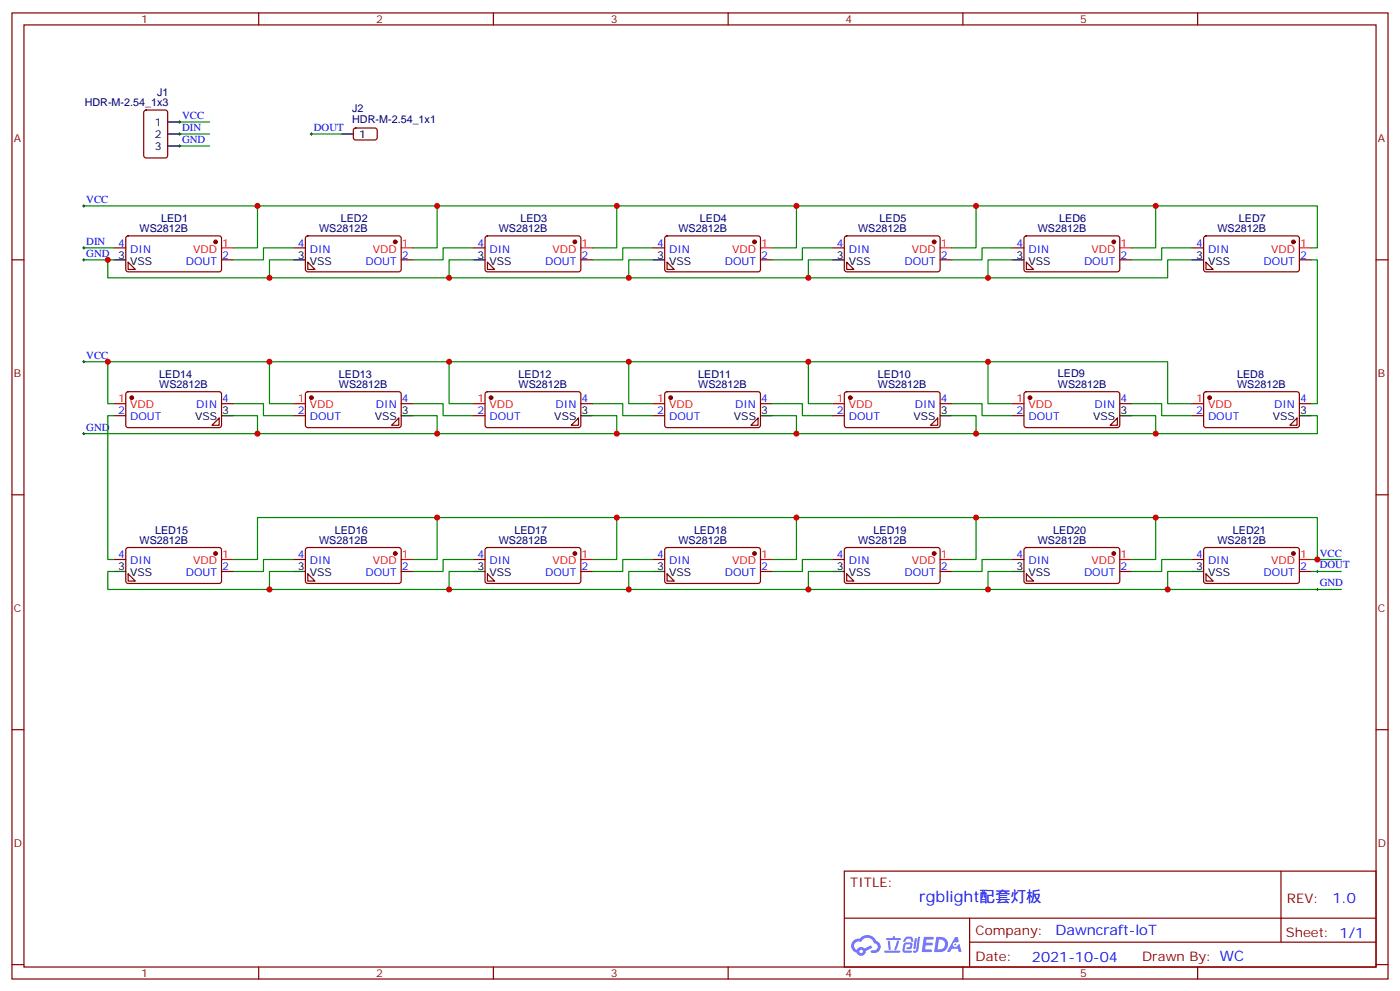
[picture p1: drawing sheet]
<svg xmlns="http://www.w3.org/2000/svg" width="412mm" height="292mm" viewBox="0 0 412 292" stroke-linecap="round" stroke-linejoin="round" font-family="sans-serif">
<g fill="none" stroke="#870000" stroke-width=".35">
<path d="M3.5 3.8h405.4v284.3h-405.4zM7.1 7.3h398.2v277.3h-398.2zM76.2 3.8v3.5M145.3 3.8v3.5M214.5 3.8v3.5M283.6 3.8v3.5M352.8 3.8v3.5M3.5 76.5h3.6M405.3 76.5h3.6M3.5 145.6h3.6M405.3 145.6h3.6M3.5 214.8h3.6"/>
<path d="M405.3 214.8h3.6M248.7 256.4h156.6v28.2h-156.6zM377.3 256.4v20.9M248.7 270.2h156.5M285.6 277.3h119.6M285.6 270.2v14.2M3.5 283.9h3.6M76.2 284.6v3.5M145.3 284.6v3.5M214.5 284.6v3.5M283.6 284.6v3.5M352.8 284.6v3.5"/>
<path d="M405.3 283.9h3.6"/>
</g>
<g fill="#5487ff">
<path d="M272.1 275.7h2.6l.3 .2-.1 .6h-2l-.1 1h1.6l.4 .4-.4 .4h-1.7l-.2 1.1 1.8 .1 .3 .3-.2 .4h-2.9z"/>
<path d="M281.4 275.8h.7l.4 1.3-.7 .3a.74 .74 0 0 0-1.1 .3 .74 .74 0 0 0 .5 1.1 .74 .74 0 0 0 .9-.7l.5-.3 .7 2.4h-.9l-.2-1h-1.9l-.5 1h-.9z"/>
<path d="M269.5 276.2h.6l-.4 2.9a.31 .31 0 0 1-.3 .3 .31 .31 0 0 1-.3-.3z"/>
<path d="M270.4 275.7h.6l-.5 4a.89 .89 0 0 1-.7 .7 .89 .89 0 0 1-.9-.3l1-.5z"/>
<path d="M266.8 275.9l.6-.2 1.2 .1 .5 1.3-.6 .1-.4-.9-1 .1a.95 .95 0 0 1-1 .8l-.1-.2z"/>
<path d="M266.4 277.6l1.8-.2a1.04 1.04 0 0 1 .6 1.1 1.04 1.04 0 0 1-.8 .9h-.7a.29 .29 0 0 1-.3-.4 .29 .29 0 0 1 .3-.2h.7l.2-.8h-1.4l-.4 1.8h1.9a.29 .29 0 0 1 .3 .3 .29 .29 0 0 1-.3 .3h-2l-.4-.3 .2-2.1z"/>
<path d="M260.5 279.8h4.4a.3 .3 0 0 1 .3 .3 .3 .3 0 0 1-.3 .3h-4.3z"/>
<path d="M264.3 276.9h.6l-.5 1.6a1.02 1.02 0 0 1-.7 1.2l-.2-.3z"/>
<path d="M261.5 276.9h.6l.3 2.4-.3 .3-.3-.2z"/>
<path d="M261.1 276.1h1.9l.2-.5h.5l-.1 .5h1.5a.29 .29 0 0 1 .3 .3 .29 .29 0 0 1-.3 .3h-3.9z"/>
<path d="M275.8 275.7l-.6 4.5h1.4a2.27 2.27 0 0 0 2.7-2.3 2.27 2.27 0 0 0-2.7-2.2zM276.6 276.5a1.5 1.5 0 0 1 1.8 1.6 1.5 1.5 0 0 1-1.9 1.3h-.3z"/>
<path d="M251.4 276.9a2.09 2.09 0 0 0 1 3.5 1.37 1.37 0 0 0 1.5 .9 1.37 1.37 0 0 0 1.1-1.4l2-1-.5-.7-1.8 1a1.4 1.4 0 0 0-2.3 .4 1.32 1.32 0 0 1-.6-1.9 1.32 1.32 0 0 1 1.9-.4 2.02 2.02 0 0 1 2-1.3 2.02 2.02 0 0 1 1.8 1.6 1.09 1.09 0 0 1 1.1 1.4 1.09 1.09 0 0 1-1.6 .7 .41 .41 0 0 0-.5 .3 .41 .41 0 0 0 .4 .5 1.89 1.89 0 0 0 2.4-1.2 1.89 1.89 0 0 0-1.2-2.4 2.98 2.98 0 0 0-5-.6l-1 .1zM253.2 280a.52 .52 0 0 1 1 0 .52 .52 0 0 1-1 0z"/>
<circle cx="281.4" cy="278" r=".28"/>
</g>
<g fill="none" stroke="#870000" stroke-width=".35">
<path d="M42.6 32.6l.4-.2h5.7l.6 .4 .1 13-.5 .6-5.9 .1-.6-.5-.1-12.9zM104.3 37.9l.5-.2h5.9l.4 .7v2.4l-.7 .4-5.9-.1-.4-.6v-2.1zM33.5 73h3.5M37.3 69.6l.4-.2 27.1 .1 .5 .6-.1 9.5-.6 .4-27.1-.1-.5-.6v-9.2zM37.7 77.2l2.2 2.1h-2.2zM65.3 76.5h3.5M86.4 73h3.6M90.2 69.6l.5-.2 27 .1 .5 .6-.1 9.5-.6 .4-27.1-.1-.4-.6v-9.2zM90.7 77.2l2.1 2.1h-2.1zM118.2 76.5h3.5M139.3 73h3.6M143.1 69.6l.5-.2 27.1 .1 .4 .6-.1 9.5-.6 .4-27.1-.1-.4-.6v-9.2z"/>
<path d="M143.6 77.2l2.1 2.1h-2.1zM171.1 76.5h3.5M192.3 73h3.5M196 69.6l.5-.2 27.1 .1 .4 .6-.1 9.5-.6 .4-27.1-.1-.4-.6v-9.2zM196.5 77.2l2.1 2.1h-2.1zM224 76.5h3.5M245.2 73h3.5M248.9 69.6l.5-.2 27.1 .1 .4 .6v9.5l-.7 .4-27.1-.1-.4-.6v-9.2zM249.4 77.2l2.1 2.1h-2.1zM276.9 76.5h3.6M298.1 73h3.5M301.9 69.6l.4-.2 27.1 .1 .4 .6v9.5l-.7 .4-27-.1-.5-.6v-9.2z"/>
<path d="M302.3 77.2l2.1 2.1h-2.1zM329.8 76.5h3.6M351 73h3.5M354.8 69.6l.4-.2 27.1 .1 .5 .6-.1 9.5-.6 .4-27.1-.1-.5-.6v-9.2zM355.2 77.2l2.2 2.1h-2.2zM382.8 76.5h3.5M37.3 115.5l.4-.2h27.1l.5 .7-.1 9.4-.6 .5-27.1-.1-.5-.6v-9.2zM65.3 118.8h3.5M90.2 115.5l.5-.2h27l.5 .7-.1 9.4-.6 .5-27.1-.1-.4-.6v-9.2zM118.2 118.8h3.5M143.1 115.5l.5-.2h27.1l.4 .7-.1 9.4-.6 .5-27.1-.1-.4-.6v-9.2zM171.1 118.8h3.5"/>
<path d="M196 115.5l.5-.2h27.1l.4 .7-.1 9.4-.6 .5-27.1-.1-.4-.6v-9.2zM224 118.8h3.5M248.9 115.5l.5-.2h27.1l.4 .7v9.4l-.7 .5-27.1-.1-.4-.6v-9.2zM276.9 118.8h3.6M301.9 115.5l.4-.2h27.1l.4 .7v9.4l-.7 .5-27-.1-.5-.6v-9.2zM329.8 118.8h3.6M354.8 115.5l.4-.2h27.1l.5 .7-.1 9.4-.6 .5-27.1-.1-.5-.6v-9.2zM382.8 118.8h3.5M33.5 122.3h3.5M64.6 123v2.2h-2.2zM86.4 122.3h3.6M117.5 123v2.2h-2.1z"/>
<path d="M139.3 122.3h3.6M170.4 123v2.2h-2.1zM192.3 122.3h3.5M223.3 123v2.2h-2.1zM245.2 122.3h3.5M276.2 123v2.2h-2.1zM298.1 122.3h3.5M329.1 123v2.2h-2.1zM351 122.3h3.5M382.1 123v2.2h-2.2zM33.5 164.7h3.5M37.3 161.4l.4-.3 27.1 .1 .5 .7-.1 9.4-.6 .4h-27.1l-.5-.7v-9.1z"/>
<path d="M37.7 168.9l2.2 2.1h-2.2zM65.3 168.2h3.5M86.4 164.7h3.6M90.2 161.4l.5-.3 27 .1 .5 .7-.1 9.4-.6 .4h-27.1l-.4-.7v-9.1zM90.7 168.9l2.1 2.1h-2.1zM118.2 168.2h3.5M139.3 164.7h3.6M143.1 161.4l.5-.3 27.1 .1 .4 .7-.1 9.4-.6 .4h-27.1l-.4-.7v-9.1zM143.6 168.9l2.1 2.1h-2.1zM171.1 168.2h3.5M192.3 164.7h3.5M196 161.4l.5-.3 27.1 .1 .4 .7-.1 9.4-.6 .4h-27.1l-.4-.7v-9.1z"/>
<path d="M196.5 168.9l2.1 2.1h-2.1zM224 168.2h3.5M245.2 164.7h3.5M248.9 161.4l.5-.3 27.1 .1 .4 .7v9.4l-.7 .4h-27.1l-.4-.7v-9.1zM249.4 168.9l2.1 2.1h-2.1zM276.9 168.2h3.6M298.1 164.7h3.5M301.9 161.4l.4-.3 27.1 .1 .4 .7v9.4l-.7 .4h-27l-.5-.7v-9.1zM302.3 168.9l2.1 2.1h-2.1zM329.8 168.2h3.6M351 164.7h3.5M354.8 161.4l.4-.3 27.1 .1 .5 .7-.1 9.4-.6 .4h-27.1l-.5-.7v-9.1z"/>
<path d="M355.2 168.9l2.2 2.1h-2.2zM382.8 168.2h3.5"/>
</g>
<g fill="none" stroke="#000" stroke-width=".35">
<path d="M49.4 35.9h3.5M49.4 39.4h3.5M100.5 39.4h3.6M49.4 43h3.5M33.5 76.5h3.5M86.4 76.5h3.6M139.3 76.5h3.6M192.3 76.5h3.5M245.2 76.5h3.5M298.1 76.5h3.5M351 76.5h3.5M65.3 122.3h3.5"/>
<path d="M118.2 122.3h3.5M171.1 122.3h3.5M224 122.3h3.5M276.9 122.3h3.6M329.8 122.3h3.6M382.8 122.3h3.5M33.5 168.2h3.5M86.4 168.2h3.6M139.3 168.2h3.6M192.3 168.2h3.5M245.2 168.2h3.5M298.1 168.2h3.5"/>
<path d="M351 168.2h3.5"/>
</g>
<g fill="none" stroke="#f00" stroke-width=".35">
<path d="M65.3 73h3.5M118.2 73h3.5M171.1 73h3.5M224 73h3.5M276.9 73h3.6M329.8 73h3.6M382.8 73h3.5M33.5 118.8h3.5M86.4 118.8h3.6M139.3 118.8h3.6M192.3 118.8h3.5M245.2 118.8h3.5"/>
<path d="M298.1 118.8h3.5M351 118.8h3.5M65.3 164.7h3.5M118.2 164.7h3.5M171.1 164.7h3.5M224 164.7h3.5M276.9 164.7h3.6M329.8 164.7h3.6M382.8 164.7h3.5"/>
</g>
<g fill="#870000" stroke="#870000" stroke-width=".35">
<circle cx="63.5" cy="71.2" r=".53"/>
<circle cx="116.4" cy="71.2" r=".53"/>
<circle cx="169.3" cy="71.2" r=".53"/>
<circle cx="222.2" cy="71.2" r=".53"/>
<circle cx="275.2" cy="71.2" r=".53"/>
<circle cx="328.1" cy="71.2" r=".53"/>
<circle cx="381" cy="71.2" r=".53"/>
<circle cx="356.3" cy="117.1" r=".53"/>
<circle cx="303.4" cy="117.1" r=".53"/>
<circle cx="250.5" cy="117.1" r=".53"/>
<circle cx="197.6" cy="117.1" r=".53"/>
<circle cx="144.6" cy="117.1" r=".53"/>
<circle cx="91.7" cy="117.1" r=".53"/>
<circle cx="38.8" cy="117.1" r=".53"/>
<circle cx="63.5" cy="162.9" r=".53"/>
<circle cx="116.4" cy="162.9" r=".53"/>
<circle cx="169.3" cy="162.9" r=".53"/>
<circle cx="222.2" cy="162.9" r=".53"/>
<circle cx="275.2" cy="162.9" r=".53"/>
<circle cx="328.1" cy="162.9" r=".53"/>
<circle cx="381" cy="162.9" r=".53"/>
</g>
<g fill="none" stroke="#008700" stroke-width=".35">
<path d="M52.9 35.9h8.8M52.9 39.4h8.8M91.7 39.4h8.8M52.9 43h8.8M24.7 60.6h104.1v12.4h-7.1M24.7 73h8.8M24.7 76.5h7M33.5 76.5h-1.8v5.3h47.7v-5.3h7M75.8 60.6v12.4h-7M86.4 73h-8.8v3.5h-8.8M128.8 60.6h52.9v12.4h-7.1M139.3 73h-8.8v3.5h-8.8"/>
<path d="M139.3 76.5h-7v5.3h-52.9M181.7 60.6h52.9v12.4h-7.1M192.3 73h-8.9v3.5h-8.8M192.3 76.5h-7.1v5.3h-52.9M234.6 60.6h52.9v12.4h-7M245.2 73h-8.8v3.5h-8.9M245.2 76.5h-7.1v5.3h-52.9M287.5 60.6h52.9v12.4h-7M298.1 73h-8.8v3.5h-8.8M298.1 76.5h-7.1v5.3h-52.9M340.4 60.6h47.7v12.4h-1.8M351 73h-8.8v3.5h-8.8"/>
<path d="M351 76.5h-7v5.3h-53M386.3 76.5h1.8v42.3h-1.8M24.7 106.5h7M68.8 118.8h8.8v3.5h8.8M79.4 106.5h-47.7v12.3h1.8M121.7 118.8h8.8v3.5h8.8M132.3 106.5h-52.9v12.3h7M174.6 118.8h8.8v3.5h8.9M185.2 106.5h-52.9v12.3h7M227.5 118.8h8.9v3.5h8.8M238.1 106.5h-52.9v12.3h7.1M280.5 118.8h8.8v3.5h8.8"/>
<path d="M291 106.5h-52.9v12.3h7.1M298.1 118.8h-7.1v-12.3h53v12.3h7M333.4 118.8h8.8v3.5h8.8M24.7 127.6h51.1M33.5 122.3h-1.8v42.4h1.8M68.8 122.3h7v5.3h53v-5.3h-7.1M174.6 122.3h7.1v5.3h-52.9M227.5 122.3h7.1v5.3h-52.9M280.5 122.3h7v5.3h-52.9M333.4 122.3h7v5.3h-52.9M386.3 122.3h1.8v5.3h-47.7M128.8 152.3h52.9v12.4h-7.1"/>
<path d="M181.7 152.3h52.9v12.4h-7.1M234.6 152.3h52.9v12.4h-7M287.5 152.3h52.9v12.4h-7M340.4 152.3h47.7v12.4M33.5 168.2h-1.8v5.3h47.7v-5.3h7M68.8 164.7h7v-12.4h53v12.4h-7.1M86.4 164.7h-8.8v3.5h-8.8M139.3 164.7h-8.8v3.5h-8.8M139.3 168.2h-7v5.3h-52.9M192.3 164.7h-8.9v3.5h-8.8M192.3 168.2h-7.1v5.3h-52.9M245.2 164.7h-8.8v3.5h-8.9"/>
<path d="M245.2 168.2h-7.1v5.3h-52.9M298.1 164.7h-8.8v3.5h-8.8M298.1 168.2h-7.1v5.3h-52.9M344 173.5h51.1M351 164.7h-8.8v3.5h-8.8M351 168.2h-7v5.3h-53M386.3 168.2h8.8M386.3 164.7h8.8"/>
</g>
<g fill="none" stroke="#000" stroke-width=".29">
<path d="M52.6 35.9h.7M52.6 39.4h.7M52.9 35.6v.7M52.9 39.1v.7M91.4 39.4h.7M91.7 39.1v.7M52.6 43h.7M52.9 42.6v.7M24.3 73h.7M24.3 60.6h.7M24.3 76.5h.7M24.7 60.3v.7"/>
<path d="M24.7 72.6v.7M24.7 76.1v.7M24.3 106.5h.7M24.7 106.1v.7M24.3 127.6h.7M24.7 127.3v.7M387.7 168.2h.7M387.7 173.5h.7M387.7 164.7h.7M388.1 164.3v.7M388.1 167.9v.7M388.1 173.1v.7"/>
</g>
<g fill="#c00">
<circle cx="31.8" cy="76.5" r=".88"/>
<circle cx="75.8" cy="60.6" r=".88"/>
<circle cx="128.8" cy="60.6" r=".88"/>
<circle cx="181.7" cy="60.6" r=".88"/>
<circle cx="234.6" cy="60.6" r=".88"/>
<circle cx="287.5" cy="60.6" r=".88"/>
<circle cx="340.4" cy="60.6" r=".88"/>
<circle cx="79.4" cy="81.8" r=".88"/>
<circle cx="132.3" cy="81.8" r=".88"/>
<circle cx="185.2" cy="81.8" r=".88"/>
<circle cx="238.1" cy="81.8" r=".88"/>
<circle cx="291" cy="81.8" r=".88"/>
<circle cx="291" cy="106.5" r=".88"/>
<circle cx="238.1" cy="106.5" r=".88"/>
<circle cx="185.2" cy="106.5" r=".88"/>
<circle cx="132.3" cy="106.5" r=".88"/>
<circle cx="79.4" cy="106.5" r=".88"/>
<circle cx="128.8" cy="127.6" r=".88"/>
<circle cx="181.7" cy="127.6" r=".88"/>
<circle cx="234.6" cy="127.6" r=".88"/>
<circle cx="287.5" cy="127.6" r=".88"/>
<circle cx="340.4" cy="127.6" r=".88"/>
<circle cx="128.8" cy="152.3" r=".88"/>
<circle cx="181.7" cy="152.3" r=".88"/>
<circle cx="234.6" cy="152.3" r=".88"/>
<circle cx="287.5" cy="152.3" r=".88"/>
<circle cx="340.4" cy="152.3" r=".88"/>
<circle cx="79.4" cy="173.5" r=".88"/>
<circle cx="132.3" cy="173.5" r=".88"/>
<circle cx="185.2" cy="173.5" r=".88"/>
<circle cx="238.1" cy="173.5" r=".88"/>
<circle cx="291" cy="173.5" r=".88"/>
<circle cx="31.8" cy="106.5" r=".88"/>
<circle cx="75.8" cy="127.6" r=".88"/>
<circle cx="388.1" cy="164.7" r=".88"/>
<circle cx="344" cy="173.5" r=".88"/>
</g>
<text font-size="4.6" fill="#00f" x="270.8" y="265.4">rgblight配套灯板</text>
<g font-size="4.2" fill="#00f">
<text x="392.5" y="265.7">1.0</text>
<text x="310.9" y="275.2">Dawncraft-loT</text>
<text x="304" y="283">2021-10-04</text>
</g>
<g font-size="3.9" fill="#800">
<text x="250.5" y="261">TITLE:</text>
<text x="379.1" y="265.7">REV:</text>
<text x="287.4" y="275.2">Company:</text>
<text x="378.7" y="275.8">Sheet: 1/1</text>
<text x="287.4" y="282.9">Date:</text>
<text x="336.4" y="282.9">Drawn By: WC</text>
</g>
<g font-size="3.2" fill="#800">
<text x="41.6" y="6.8">1</text>
<text x="110.8" y="6.8">2</text>
<text x="179.9" y="6.8">3</text>
<text x="249.1" y="6.8">4</text>
<text x="318.2" y="6.8">5</text>
<text x="4.1" y="41.9">A</text>
<text x="405.9" y="41.9">A</text>
<text x="4.1" y="111.1">B</text>
<text x="405.9" y="111.1">B</text>
<text x="4.1" y="180.2">C</text>
<text x="405.9" y="180.2">C</text>
<text x="4.1" y="249.3">D</text>
<text x="405.9" y="249.3">D</text>
<text x="41.6" y="287.6">1</text>
<text x="110.8" y="287.6">2</text>
<text x="179.9" y="287.6">3</text>
<text x="249.1" y="287.6">4</text>
<text x="318.2" y="287.6">5</text>
</g>
<g font-size="3.2" fill="#000080">
<text x="46.3" y="28.2">J1</text>
<text x="25" y="31.3">HDR-M-2.54_1x3</text>
<text x="103.7" y="32.9">J2</text>
<text x="103.7" y="36.2">HDR-M-2.54_1x1</text>
<text x="47.4" y="65.3">LED1</text>
<text x="100.4" y="65.3">LED2</text>
<text x="153.3" y="65.3">LED3</text>
<text x="206.2" y="65.3">LED4</text>
<text x="259.1" y="65.3">LED5</text>
<text x="312" y="65.3">LED6</text>
<text x="364.9" y="65.3">LED7</text>
<text x="41.1" y="68.2">WS2812B</text>
<text x="94" y="68.2">WS2812B</text>
<text x="146.9" y="68.2">WS2812B</text>
<text x="199.8" y="68.2">WS2812B</text>
<text x="252.8" y="68.2">WS2812B</text>
<text x="305.7" y="68.2">WS2812B</text>
<text x="358.6" y="68.2">WS2812B</text>
<text x="46.9" y="111.2">LED14</text>
<text x="99.8" y="111.2">LED13</text>
<text x="152.8" y="111.2">LED12</text>
<text x="205.7" y="111.2">LED11</text>
<text x="258.6" y="111.2">LED10</text>
<text x="311.6" y="111.1">LED9</text>
<text x="364.4" y="111.2">LED8</text>
<text x="46.9" y="114.1">WS2812B</text>
<text x="99.8" y="114.1">WS2812B</text>
<text x="152.8" y="114.1">WS2812B</text>
<text x="205.7" y="114.1">WS2812B</text>
<text x="258.6" y="114.1">WS2812B</text>
<text x="311.6" y="114.2">WS2812B</text>
<text x="364.4" y="114.1">WS2812B</text>
<text x="41.1" y="160">WS2812B</text>
<text x="45.7" y="157">LED15</text>
<text x="94" y="160">WS2812B</text>
<text x="98.6" y="157">LED16</text>
<text x="146.9" y="160">WS2812B</text>
<text x="151.5" y="157">LED17</text>
<text x="199.8" y="160">WS2812B</text>
<text x="204.4" y="157">LED18</text>
<text x="252.8" y="160">WS2812B</text>
<text x="257.3" y="157">LED19</text>
<text x="305.7" y="160">WS2812B</text>
<text x="310.3" y="157">LED20</text>
<text x="358.6" y="160">WS2812B</text>
<text x="363.2" y="157">LED21</text>
</g>
<g font-size="3.2" fill="#00f">
<text x="53.6" y="35">VCC</text>
<text x="53.6" y="38.6">DIN</text>
<text x="92.4" y="38.6">DOUT</text>
<text x="53.6" y="42.1">GND</text>
<text x="25.4" y="59.7">VCC</text>
<text x="25.4" y="72.1">DIN</text>
<text x="25.4" y="75.6">GND</text>
<text x="34.8" y="72.6">4</text>
<text x="38.3" y="74.4">DIN</text>
<text x="54.7" y="77.9">DOUT</text>
<text x="65.4" y="76.1">2</text>
<text x="87.8" y="72.6">4</text>
<text x="91.3" y="74.4">DIN</text>
<text x="107.7" y="77.9">DOUT</text>
<text x="118.4" y="76.1">2</text>
<text x="140.7" y="72.6">4</text>
<text x="144.2" y="74.4">DIN</text>
<text x="160.6" y="77.9">DOUT</text>
<text x="171.3" y="76.1">2</text>
<text x="193.6" y="72.6">4</text>
<text x="197.1" y="74.4">DIN</text>
<text x="213.5" y="77.9">DOUT</text>
<text x="224.2" y="76.1">2</text>
<text x="246.5" y="72.6">4</text>
<text x="250" y="74.4">DIN</text>
<text x="266.4" y="77.9">DOUT</text>
<text x="277.1" y="76.1">2</text>
<text x="299.4" y="72.6">4</text>
<text x="302.9" y="74.4">DIN</text>
<text x="319.3" y="77.9">DOUT</text>
<text x="330" y="76.1">2</text>
<text x="352.3" y="72.6">4</text>
<text x="355.8" y="74.4">DIN</text>
<text x="372.2" y="77.9">DOUT</text>
<text x="382.9" y="76.1">2</text>
<text x="25.4" y="105.6">VCC</text>
<text x="65.4" y="118.5">4</text>
<text x="118.4" y="118.5">4</text>
<text x="171.3" y="118.5">4</text>
<text x="224.2" y="118.5">4</text>
<text x="277.1" y="118.5">4</text>
<text x="330" y="118.5">4</text>
<text x="382.9" y="118.5">4</text>
<text x="34.8" y="122">2</text>
<text x="38.3" y="123.8">DOUT</text>
<text x="57.8" y="120.2">DIN</text>
<text x="87.8" y="122">2</text>
<text x="91.3" y="123.8">DOUT</text>
<text x="110.7" y="120.2">DIN</text>
<text x="140.7" y="122">2</text>
<text x="144.2" y="123.8">DOUT</text>
<text x="163.6" y="120.2">DIN</text>
<text x="193.6" y="122">2</text>
<text x="197.1" y="123.8">DOUT</text>
<text x="216.6" y="120.2">DIN</text>
<text x="246.5" y="122">2</text>
<text x="250" y="123.8">DOUT</text>
<text x="269.5" y="120.2">DIN</text>
<text x="299.4" y="122">2</text>
<text x="302.9" y="123.8">DOUT</text>
<text x="322.4" y="120.2">DIN</text>
<text x="352.3" y="122">2</text>
<text x="355.8" y="123.8">DOUT</text>
<text x="375.3" y="120.2">DIN</text>
<text x="25.4" y="126.8">GND</text>
<text x="34.8" y="164.3">4</text>
<text x="38.3" y="166.1">DIN</text>
<text x="65.4" y="167.9">2</text>
<text x="87.8" y="164.3">4</text>
<text x="91.3" y="166.1">DIN</text>
<text x="118.4" y="167.9">2</text>
<text x="140.7" y="164.3">4</text>
<text x="144.2" y="166.1">DIN</text>
<text x="171.3" y="167.9">2</text>
<text x="193.6" y="164.3">4</text>
<text x="197.1" y="166.1">DIN</text>
<text x="224.2" y="167.9">2</text>
<text x="246.5" y="164.3">4</text>
<text x="250" y="166.1">DIN</text>
<text x="277.1" y="167.9">2</text>
<text x="299.4" y="164.3">4</text>
<text x="302.9" y="166.1">DIN</text>
<text x="330" y="167.9">2</text>
<text x="352.3" y="164.3">4</text>
<text x="355.8" y="166.1">DIN</text>
<text x="382.9" y="167.9">2</text>
<text x="388.8" y="167.3">DOUT</text>
<text x="388.8" y="163.8">VCC</text>
<text x="54.7" y="169.6">DOUT</text>
<text x="107.7" y="169.6">DOUT</text>
<text x="160.6" y="169.6">DOUT</text>
<text x="213.5" y="169.6">DOUT</text>
<text x="266.4" y="169.6">DOUT</text>
<text x="319.3" y="169.6">DOUT</text>
<text x="372.2" y="169.6">DOUT</text>
<text x="388.8" y="172.6">GND</text>
</g>
<g font-size="3.2">
<text x="45.6" y="37">1</text>
<text x="45.6" y="40.5">2</text>
<text x="105.8" y="40.5">1</text>
<text x="45.6" y="44">3</text>
<text x="34.8" y="76.1">3</text>
<text x="38.3" y="77.9">VSS</text>
<text x="87.8" y="76.1">3</text>
<text x="91.3" y="77.9">VSS</text>
<text x="140.7" y="76.1">3</text>
<text x="144.2" y="77.9">VSS</text>
<text x="193.6" y="76.1">3</text>
<text x="197.1" y="77.9">VSS</text>
<text x="246.5" y="76.1">3</text>
<text x="250" y="77.9">VSS</text>
<text x="299.4" y="76.1">3</text>
<text x="302.9" y="77.9">VSS</text>
<text x="352.3" y="76.1">3</text>
<text x="355.8" y="77.9">VSS</text>
<text x="57.5" y="123.8">VSS</text>
<text x="65.4" y="122">3</text>
<text x="110.4" y="123.8">VSS</text>
<text x="118.4" y="122">3</text>
<text x="163.3" y="123.8">VSS</text>
<text x="171.3" y="122">3</text>
<text x="216.2" y="123.8">VSS</text>
<text x="224.2" y="122">3</text>
<text x="269.1" y="123.8">VSS</text>
<text x="277.1" y="122">3</text>
<text x="322" y="123.8">VSS</text>
<text x="330" y="122">3</text>
<text x="375" y="123.8">VSS</text>
<text x="382.9" y="122">3</text>
<text x="34.8" y="167.9">3</text>
<text x="87.8" y="167.9">3</text>
<text x="140.7" y="167.9">3</text>
<text x="193.6" y="167.9">3</text>
<text x="246.5" y="167.9">3</text>
<text x="299.4" y="167.9">3</text>
<text x="352.3" y="167.9">3</text>
<text x="38.3" y="169.6">VSS</text>
<text x="91.3" y="169.6">VSS</text>
<text x="144.2" y="169.6">VSS</text>
<text x="197.1" y="169.6">VSS</text>
<text x="250" y="169.6">VSS</text>
<text x="302.9" y="169.6">VSS</text>
<text x="355.8" y="169.6">VSS</text>
</g>
<g font-size="3.2" fill="#f00">
<text x="56.9" y="74.4">VDD</text>
<text x="65.4" y="72.6">1</text>
<text x="109.8" y="74.4">VDD</text>
<text x="118.4" y="72.6">1</text>
<text x="162.7" y="74.4">VDD</text>
<text x="171.3" y="72.6">1</text>
<text x="215.6" y="74.4">VDD</text>
<text x="224.2" y="72.6">1</text>
<text x="268.6" y="74.4">VDD</text>
<text x="277.1" y="72.6">1</text>
<text x="321.5" y="74.4">VDD</text>
<text x="330" y="72.6">1</text>
<text x="374.4" y="74.4">VDD</text>
<text x="382.9" y="72.6">1</text>
<text x="34.8" y="118.5">1</text>
<text x="87.8" y="118.5">1</text>
<text x="140.7" y="118.5">1</text>
<text x="193.6" y="118.5">1</text>
<text x="246.5" y="118.5">1</text>
<text x="299.4" y="118.5">1</text>
<text x="352.3" y="118.5">1</text>
<text x="38.3" y="120.2">VDD</text>
<text x="91.3" y="120.2">VDD</text>
<text x="144.2" y="120.2">VDD</text>
<text x="197.1" y="120.2">VDD</text>
<text x="250" y="120.2">VDD</text>
<text x="302.9" y="120.2">VDD</text>
<text x="355.8" y="120.2">VDD</text>
<text x="56.9" y="166.1">VDD</text>
<text x="65.4" y="164.3">1</text>
<text x="109.8" y="166.1">VDD</text>
<text x="118.4" y="164.3">1</text>
<text x="162.7" y="166.1">VDD</text>
<text x="171.3" y="164.3">1</text>
<text x="215.6" y="166.1">VDD</text>
<text x="224.2" y="164.3">1</text>
<text x="268.6" y="166.1">VDD</text>
<text x="277.1" y="164.3">1</text>
<text x="321.5" y="166.1">VDD</text>
<text x="330" y="164.3">1</text>
<text x="374.4" y="166.1">VDD</text>
<text x="382.9" y="164.3">1</text>
</g>
</svg>
